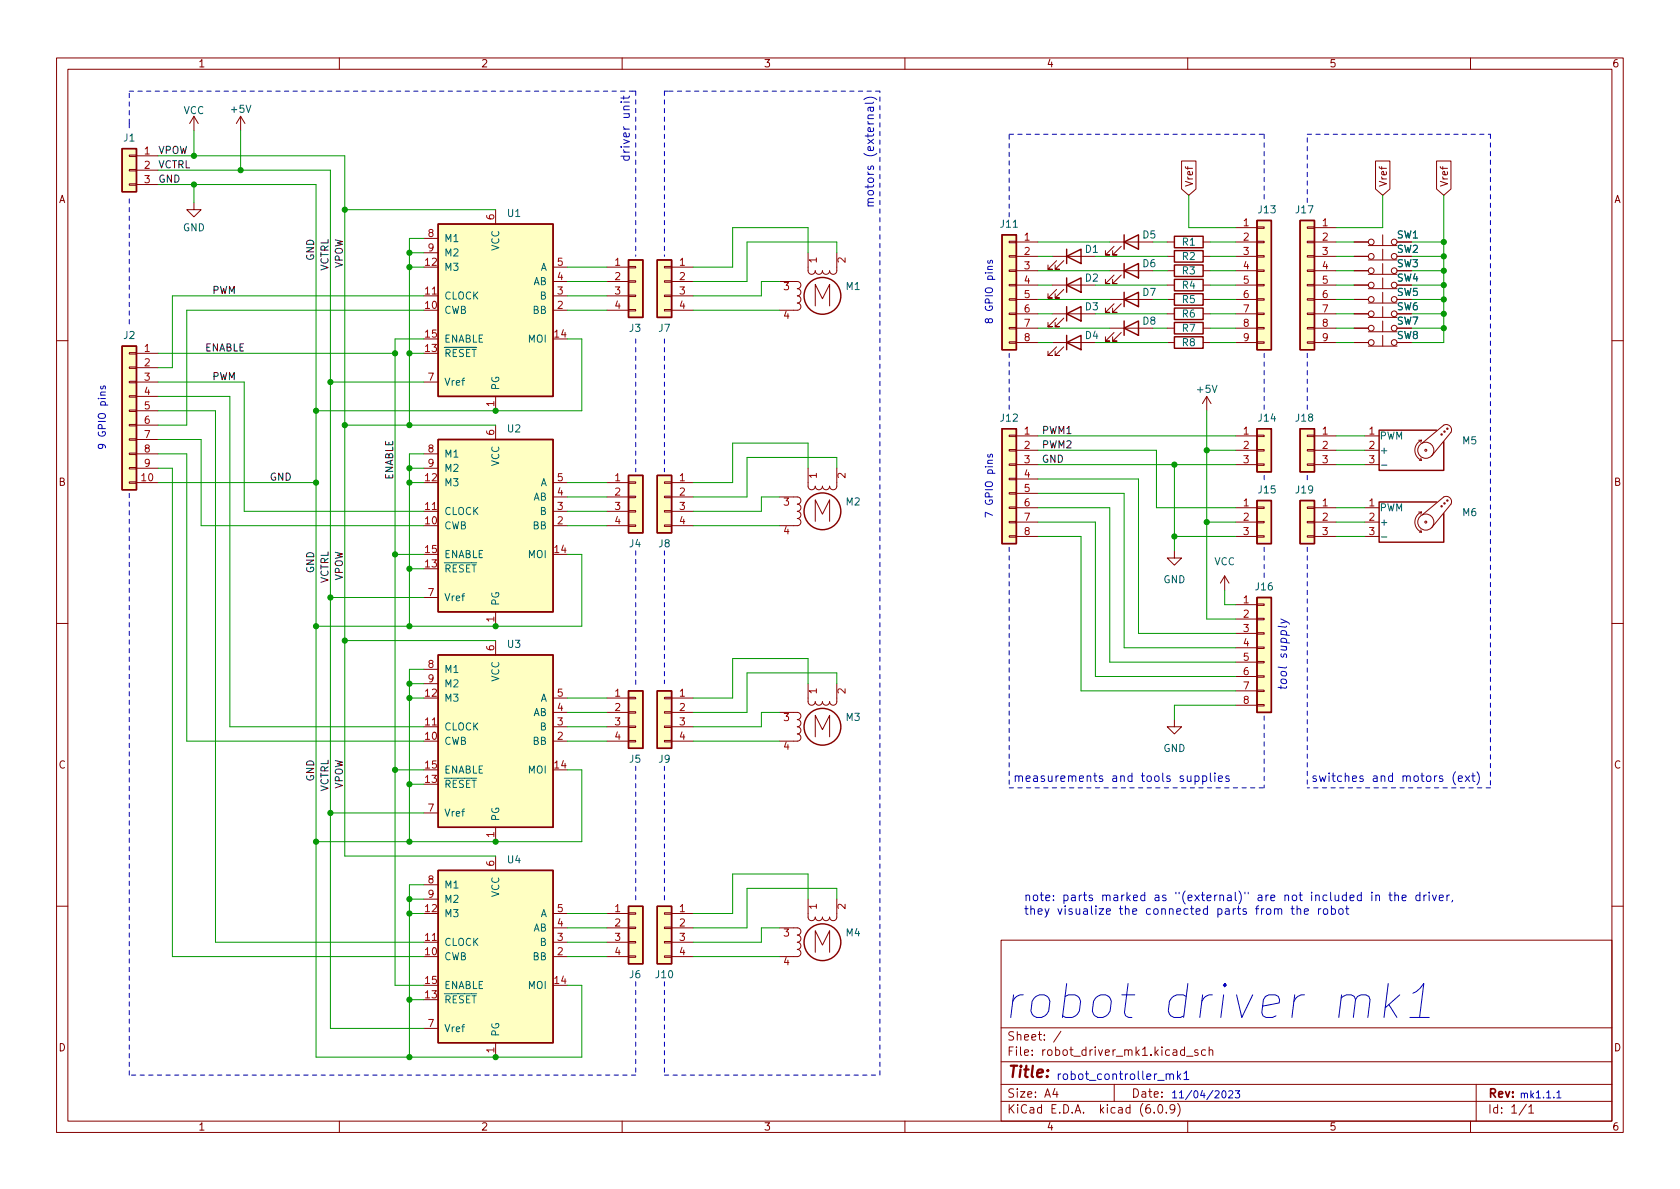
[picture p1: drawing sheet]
<svg xmlns="http://www.w3.org/2000/svg" width="297mm" height="210mm" viewBox="0 0 297 210" stroke-linecap="round" stroke-linejoin="round" font-family="sans-serif">
<g fill="none" stroke="#840000" stroke-width=".18">
<path d="M10 10.2h277v190.1h-277zM12 12.2h273v186.1h-273zM60 10.2v2M110 10.2v2M160 10.2v2M210 10.2v2M260 10.2v2M22.9 32.5h1.2v.3h-1.2zM22.9 30h1.2v.2h-1.2zM22.9 27.4h1.2v.3h-1.2zM24.1 27.6h3.8M24.1 30.1h3.8"/>
<path d="M24.1 32.6h3.8M34.3 35.8v1.3h1.3l-1.3 1.2-1.3-1.2h1.3M34.3 20.6l-.8 1.2M34.3 20.6v2.5M34.3 20.6l.8 1.2M42.5 20.6l-.7 1.2M42.5 20.6v2.5M42.5 20.6l.8 1.2M87.6 37.1v2.5M208.9 28.5h2.6v4.9l-1.3 1.1-1.3-1.1zM243.2 28.5h2.5v4.9l-1.2 1.1-1.3-1.1zM254 28.5h2.5v4.9l-1.2 1.1-1.3-1.1z"/>
<path d="M74.9 52.3h2.6M74.9 42.2h2.6M74.9 44.7h2.6M97.8 47.2h2.5M97.8 49.8h2.5M97.8 52.3h2.5M97.8 54.9h2.5M107.3 47.2h3.8M107.3 49.8h3.8M107.3 52.3h3.8M107.3 54.9h3.8M111.1 54.7h1.3v.3h-1.3z"/>
<path d="M111.1 52.2h1.3v.2h-1.3zM111.1 49.7h1.3v.2h-1.3zM111.1 47.1h1.3v.3h-1.3zM117.5 54.7h1.2v.3h-1.2zM117.5 52.2h1.2v.2h-1.2zM117.5 49.7h1.2v.2h-1.2zM117.5 47.1h1.2v.3h-1.2zM118.7 47.2h3.9M118.7 49.8h3.9M118.7 52.3h3.9M118.7 54.9h3.9M137.8 49.8h3.2a.64 .64 0 0 1 .6 .6 .64 .64 0 0 1-.6 .6 .64 .64 0 0 1 .6 .7 .64 .64 0 0 1-.6 .6 .64 .64 0 0 1 .6 .7 .64 .64 0 0 1-.6 .6 .64 .64 0 0 1 .6 .6 .64 .64 0 0 1-.6 .7h-3.2"/>
<path d="M142.9 44.7v3.2a.64 .64 0 0 0 .6 .6 .64 .64 0 0 0 .6-.6 .64 .64 0 0 0 .7 .6 .64 .64 0 0 0 .6-.6 .64 .64 0 0 0 .6 .6 .64 .64 0 0 0 .7-.6 .64 .64 0 0 0 .6 .6 .64 .64 0 0 0 .7-.6v-3.2M144.1 54.1v-3.8l1.3 2.5 1.3-2.5v3.8M178.4 57.9h1.3v.3h-1.3zM178.4 55.4h1.3v.2h-1.3zM178.4 52.8h1.3v.3h-1.3zM178.4 50.3h1.3v.2h-1.3zM178.4 47.7h1.3v.3h-1.3zM178.4 45.2h1.3v.3h-1.3zM178.4 42.7h1.3v.2h-1.3zM179.7 58h3.8M179.7 45.3h3.8M179.7 42.8h3.8"/>
<path d="M179.7 47.9h3.8M179.7 50.4h3.8M179.7 53h3.8M179.7 55.5h3.8M186.1 45.3h7.6M186.1 50.4h7.6M186.1 55.5h7.6M186.8 51.2l-1.5 1.5h.8h-.8v-.8M186.8 46.1l-1.5 1.5h.8h-.8v-.7M186.8 56.3l-1.5 1.5h.8h-.8v-.8M188.1 51.2l-1.5 1.5h.7h-.7v-.8M188.1 46.1l-1.5 1.5h.7h-.7v-.7"/>
<path d="M188.1 56.3l-1.5 1.5h.7h-.7v-.8M196.2 58h7.6M196.2 42.8h7.6M196.2 47.9h7.6M196.2 53h7.6M197 43.6l-1.5 1.5h.7h-.7v-.8M197 48.6l-1.5 1.6h.7h-.7v-.8M197 53.7l-1.5 1.5h.7h-.7v-.7M197 58.8l-1.5 1.5h.7h-.7v-.7M198.2 43.6l-1.5 1.5h.8h-.8v-.8M198.2 48.6l-1.5 1.6h.8h-.8v-.8M198.2 53.7l-1.5 1.5h.8h-.8v-.7"/>
<path d="M198.2 58.8l-1.5 1.5h.8h-.8v-.7M206.4 58h1.2M206.4 45.3h1.2M206.4 42.8h1.2M206.4 47.9h1.2M206.4 50.4h1.2M206.4 53h1.2M206.4 55.5h1.2M212.7 58h1.3M212.7 45.3h1.3M212.7 42.8h1.3M212.7 47.9h1.3"/>
<path d="M212.7 50.4h1.3M212.7 53h1.3M212.7 55.5h1.3M218.4 58h3.8M218.4 45.3h3.8M218.4 42.8h3.8M218.4 40.3h3.8M218.4 47.9h3.8M218.4 50.4h3.8M218.4 53h3.8M218.4 55.5h3.8M222.2 57.9h1.3v.3h-1.3z"/>
<path d="M222.2 55.4h1.3v.2h-1.3zM222.2 52.8h1.3v.3h-1.3zM222.2 50.3h1.3v.2h-1.3zM222.2 47.7h1.3v.3h-1.3zM222.2 45.2h1.3v.3h-1.3zM222.2 42.7h1.3v.2h-1.3zM222.2 40.1h1.3v.3h-1.3zM231.1 57.9h1.3v.3h-1.3zM231.1 55.4h1.3v.2h-1.3zM231.1 52.8h1.3v.3h-1.3zM231.1 50.3h1.3v.2h-1.3zM231.1 47.7h1.3v.3h-1.3z"/>
<path d="M231.1 45.2h1.3v.3h-1.3zM231.1 42.7h1.3v.2h-1.3zM231.1 40.1h1.3v.3h-1.3zM232.4 58h3.8M232.4 45.3h3.8M232.4 42.8h3.8M232.4 40.3h3.8M232.4 47.9h3.8M232.4 50.4h3.8M232.4 53h3.8M232.4 55.5h3.8M239.4 58h2.5"/>
<path d="M239.4 45.3h2.5M239.4 42.8h2.5M239.4 47.9h2.5M239.4 50.4h2.5M239.4 53h2.5M239.4 55.5h2.5M241.9 46h5.1M241.9 43.4h5.1M241.9 48.5h5.1M241.9 58.7h5.1M241.9 56.1h5.1M241.9 51h5.1"/>
<path d="M241.9 53.6h5.1M244.5 41.5v1.9M244.5 44.1v1.9M244.5 46.6v1.9M244.5 49.1v1.9M244.5 51.7v1.9M244.5 54.2v1.9M244.5 56.8v1.9M244.5 59.3v1.9M10 60.2h2M22.9 77.6h1.2v.2h-1.2zM22.9 75.1h1.2v.2h-1.2z"/>
<path d="M22.9 72.5h1.2v.3h-1.2zM22.9 70h1.2v.2h-1.2zM22.9 67.4h1.2v.3h-1.2zM22.9 64.9h1.2v.2h-1.2zM22.9 62.4h1.2v.2h-1.2zM24.1 62.5h3.8M24.1 65h3.8M24.1 67.6h3.8M24.1 70.1h3.8M24.1 72.6h3.8M24.1 75.2h3.8M24.1 77.7h3.8"/>
<path d="M74.9 67.6h2.6M87.6 70.1v2.5M87.6 75.2v2.5M178.4 79.5h1.3v.3h-1.3zM178.4 77h1.3v.2h-1.3zM178.4 60.4h1.3v.3h-1.3zM179.7 60.6h3.8M179.7 77.1h3.8M179.7 79.6h3.8M186.1 60.6h7.6M186.8 61.3l-1.5 1.6h.8h-.8v-.8M188.1 61.3l-1.5 1.6h.7h-.7v-.8"/>
<path d="M206.4 60.6h1.2M212.7 60.6h1.3M213.4 70.1l-.8 1.3M213.4 70.1v2.5M213.4 70.1l.7 1.3M218.4 60.6h3.8M218.4 77.1h3.8M218.4 79.6h3.8M222.2 79.5h1.3v.3h-1.3zM222.2 77h1.3v.2h-1.3zM222.2 60.4h1.3v.3h-1.3zM231.1 79.5h1.3v.3h-1.3z"/>
<path d="M231.1 77h1.3v.2h-1.3zM231.1 60.4h1.3v.3h-1.3zM232.4 60.6h3.8M232.4 77.1h3.8M232.4 79.6h3.8M239.4 60.6h2.5M241.3 77.1h2.5M241.3 79.6h2.5M241.9 61.2h5.1M250.8 77.8h.5M251.3 77.8a1.93 1.93 0 0 0-1.1 1.8 1.93 1.93 0 0 0 1.1 1.8M251.3 77.8l-.1 .4"/>
<path d="M251.5 78.4l3.8-3.2a.94 .94 0 0 1 1.1 .1 .94 .94 0 0 1 .1 1.1l-3.4 4.2M285 60.2h2M22.9 85.2h1.2v.3h-1.2zM22.9 82.7h1.2v.2h-1.2zM22.9 80.1h1.2v.3h-1.2zM24.1 85.3h3.8M24.1 80.3h3.8M24.1 82.8h3.8M74.9 90.4h2.6M74.9 80.3h2.6M74.9 82.8h2.6M97.8 93h2.5"/>
<path d="M97.8 87.9h2.5M97.8 85.3h2.5M97.8 90.4h2.5M107.3 93h3.8M107.3 87.9h3.8M107.3 85.3h3.8M107.3 90.4h3.8M111.1 92.8h1.3v.3h-1.3zM111.1 90.3h1.3v.2h-1.3zM111.1 87.8h1.3v.2h-1.3zM111.1 85.2h1.3v.3h-1.3zM117.5 92.8h1.2v.3h-1.2z"/>
<path d="M117.5 90.3h1.2v.2h-1.2zM117.5 87.8h1.2v.2h-1.2zM117.5 85.2h1.2v.3h-1.2zM118.7 93h3.9M118.7 87.9h3.9M118.7 85.3h3.9M118.7 90.4h3.9M137.8 87.9h3.2a.64 .64 0 0 1 .6 .6 .64 .64 0 0 1-.6 .6 .64 .64 0 0 1 .6 .7 .64 .64 0 0 1-.6 .6 .64 .64 0 0 1 .6 .7 .64 .64 0 0 1-.6 .6 .64 .64 0 0 1 .6 .6 .64 .64 0 0 1-.6 .7h-3.2M142.9 82.8v3.2a.64 .64 0 0 0 .6 .6 .64 .64 0 0 0 .6-.6 .64 .64 0 0 0 .7 .6 .64 .64 0 0 0 .6-.6 .64 .64 0 0 0 .6 .6 .64 .64 0 0 0 .7-.6 .64 .64 0 0 0 .6 .6 .64 .64 0 0 0 .7-.6v-3.2M144.1 92.2v-3.8l1.3 2.5 1.3-2.5v3.8M178.4 94.7h1.3v.3h-1.3zM178.4 92.2h1.3v.3h-1.3z"/>
<path d="M178.4 89.7h1.3v.2h-1.3zM178.4 87.1h1.3v.3h-1.3zM178.4 84.6h1.3v.2h-1.3zM178.4 82h1.3v.3h-1.3zM179.7 82.2h3.8M179.7 84.7h3.8M179.7 87.2h3.8M179.7 89.8h3.8M179.7 92.3h3.8M179.7 94.9h3.8M207.6 97.4v1.3h1.3l-1.3 1.2-1.2-1.2h1.2M218.4 82.2h3.8"/>
<path d="M218.4 89.8h3.8M218.4 92.3h3.8M218.4 94.9h3.8M222.2 82h1.3v.3h-1.3zM222.2 94.7h1.3v.3h-1.3zM222.2 92.2h1.3v.3h-1.3zM222.2 89.7h1.3v.2h-1.3zM231.1 94.7h1.3v.3h-1.3zM231.1 92.2h1.3v.3h-1.3zM231.1 89.7h1.3v.2h-1.3zM231.1 82h1.3v.3h-1.3zM232.4 82.2h3.8"/>
<path d="M232.4 89.8h3.8M232.4 92.3h3.8M232.4 94.9h3.8M241.3 82.2h2.5M241.3 89.8h2.5M241.3 92.3h2.5M241.3 94.9h2.5M250.8 90.5h.5M251 81.4h.3M251 94.1h.3M251.2 81l.1 .4M251.2 93.7l.1 .4"/>
<path d="M251.3 90.5a1.93 1.93 0 0 0-1.1 1.8 1.93 1.93 0 0 0 1.1 1.8M251.3 90.5l-.1 .4M251.5 91.1l3.8-3.2a.94 .94 0 0 1 1.1 .1 .94 .94 0 0 1 .1 1.1l-3.4 4.2M10 110.2h2M74.9 105.7h2.6M74.9 118.4h2.6M87.6 108.2v2.5M87.6 113.3v2.5M216.5 101.8l-.7 1.3M216.5 101.8v2.6M216.5 101.8l.8 1.3M218.4 106.9h3.8"/>
<path d="M218.4 109.5h3.8M218.4 112h3.8M218.4 114.5h3.8M218.4 117.1h3.8M218.4 119.6h3.8M222.2 119.5h1.3v.3h-1.3zM222.2 117h1.3v.2h-1.3zM222.2 114.4h1.3v.3h-1.3zM222.2 111.9h1.3v.2h-1.3zM222.2 109.3h1.3v.3h-1.3zM222.2 106.8h1.3v.3h-1.3zM285 110.2h2"/>
<path d="M74.9 128.5h2.6M74.9 120.9h2.6M97.8 123.4h2.5M97.8 126h2.5M97.8 128.5h2.5M97.8 131.1h2.5M107.3 123.4h3.8M107.3 126h3.8M107.3 128.5h3.8M107.3 131.1h3.8M111.1 130.9h1.3v.3h-1.3zM111.1 128.4h1.3v.2h-1.3z"/>
<path d="M111.1 125.9h1.3v.2h-1.3zM111.1 123.3h1.3v.3h-1.3zM117.5 130.9h1.2v.3h-1.2zM117.5 128.4h1.2v.2h-1.2zM117.5 125.9h1.2v.2h-1.2zM117.5 123.3h1.2v.3h-1.2zM118.7 123.4h3.9M118.7 126h3.9M118.7 128.5h3.9M118.7 131.1h3.9M137.8 126h3.2a.64 .64 0 0 1 .6 .6 .64 .64 0 0 1-.6 .6 .64 .64 0 0 1 .6 .7 .64 .64 0 0 1-.6 .6 .64 .64 0 0 1 .6 .7 .64 .64 0 0 1-.6 .6 .64 .64 0 0 1 .6 .6 .64 .64 0 0 1-.6 .7h-3.2M142.9 120.9v3.2a.64 .64 0 0 0 .6 .6 .64 .64 0 0 0 .6-.6 .64 .64 0 0 0 .7 .6 .64 .64 0 0 0 .6-.6 .64 .64 0 0 0 .6 .6 .64 .64 0 0 0 .7-.6 .64 .64 0 0 0 .6 .6 .64 .64 0 0 0 .7-.6v-3.2"/>
<path d="M144.1 130.3v-3.8l1.3 2.5 1.3-2.5v3.8M207.6 127.2v1.3h1.3l-1.3 1.3-1.2-1.3h1.2M218.4 122.2h3.8M218.4 124.7h3.8M222.2 124.6h1.3v.2h-1.3zM222.2 122h1.3v.3h-1.3zM74.9 156.5h2.6M74.9 159h2.6M74.9 143.8h2.6M87.6 146.3v2.5M87.6 151.4v2.5M142.9 159v3.2a.64 .64 0 0 0 .6 .6 .64 .64 0 0 0 .6-.6 .64 .64 0 0 0 .7 .6 .64 .64 0 0 0 .6-.6 .64 .64 0 0 0 .6 .6 .64 .64 0 0 0 .7-.6 .64 .64 0 0 0 .6 .6 .64 .64 0 0 0 .7-.6v-3.2"/>
<path d="M10 160.2h2M74.9 166.6h2.6M97.8 161.5h2.5M97.8 164.1h2.5M97.8 166.6h2.5M97.8 169.2h2.5M107.3 161.5h3.8M107.3 164.1h3.8M107.3 166.6h3.8M107.3 169.2h3.8M111.1 169h1.3v.3h-1.3zM111.1 166.5h1.3v.2h-1.3z"/>
<path d="M111.1 164h1.3v.2h-1.3zM111.1 161.4h1.3v.3h-1.3zM117.5 169h1.2v.3h-1.2zM117.5 166.5h1.2v.2h-1.2zM117.5 164h1.2v.2h-1.2zM117.5 161.4h1.2v.3h-1.2zM118.7 161.5h3.9M118.7 164.1h3.9M118.7 166.6h3.9M118.7 169.2h3.9M137.8 164.1h3.2a.64 .64 0 0 1 .6 .6 .64 .64 0 0 1-.6 .6 .64 .64 0 0 1 .6 .7 .64 .64 0 0 1-.6 .6 .64 .64 0 0 1 .6 .7 .64 .64 0 0 1-.6 .6 .64 .64 0 0 1 .6 .6 .64 .64 0 0 1-.6 .7h-3.2M144.1 168.4v-3.8l1.3 2.5 1.3-2.5v3.8"/>
<path d="M177 166.3h108v32h-108zM285 160.2h2M60 198.3v2M74.9 181.9h2.6M87.6 184.4v2.5M110 198.3v2M160 198.3v2M177 194.8h108M177 191.8h108M177 187.8h108M177 181.8h108M186.5 192.5l-.4 1h1"/>
<path d="M186.9 193v1M187.6 182.4l-1.3 1.9M197 191.8v3M204.1 196.7v.1M204.9 195.4l.2-.1a.81 .81 0 0 1 .6 .7 .81 .81 0 0 1-.3 .8h-.2a.81 .81 0 0 1-.6-.6 .81 .81 0 0 1 .3-.8zM206.2 196.7v.1M207.7 196l-.3 .3h-.3l-.2-.3 .1-.6 .4-.1 .2 .2a.99 .99 0 0 1-.3 1.3h-.3M208.2 195.1a1.72 1.72 0 0 1 0 2.3M209.4 185.7l-.4-.1-.3 .3v.4l.2 .3h.5M209.4 185.1v1.5M209.8 186.8h1.1M210 198.3v2"/>
<path d="M211.8 185.7l-.4-.1-.2 .2 .1 .3 .5 .1v.4h-.6M213.1 185.7l-.4-.1-.3 .3v.4l.2 .3h.5M213.8 185.8l.2-.2 .4 .1v.9M213.8 185.1v1.5M260 198.3v2M261 191.8v6.5M269.9 195.3l-1.3 1.9M270.3 195.8l.4-.5v1.5M270.3 196.8h.9"/>
<circle cx="242.4" cy="58" r=".51"/>
<circle cx="242.4" cy="42.8" r=".51"/>
<circle cx="242.4" cy="45.3" r=".51"/>
<circle cx="242.4" cy="53" r=".51"/>
<circle cx="242.4" cy="47.9" r=".51"/>
<circle cx="242.4" cy="50.4" r=".51"/>
<circle cx="242.4" cy="55.5" r=".51"/>
<circle cx="246.5" cy="47.9" r=".51"/>
<circle cx="246.5" cy="42.8" r=".51"/>
<circle cx="246.5" cy="53" r=".51"/>
<circle cx="246.5" cy="55.5" r=".51"/>
<circle cx="246.5" cy="50.4" r=".51"/>
<circle cx="246.5" cy="58" r=".51"/>
<circle cx="246.5" cy="45.3" r=".51"/>
<circle cx="242.4" cy="60.6" r=".51"/>
<circle cx="246.5" cy="60.6" r=".51"/>
<circle cx="252.1" cy="79.6" r=".18"/>
<circle cx="252.1" cy="79.6" r="1.42"/>
<circle cx="254.9" cy="76.8" r=".13"/>
<circle cx="255.4" cy="76.3" r=".13"/>
<circle cx="255.9" cy="75.8" r=".13"/>
<circle cx="252.1" cy="92.3" r=".18"/>
<circle cx="252.1" cy="92.3" r="1.42"/>
<circle cx="254.9" cy="89.5" r=".13"/>
<circle cx="255.4" cy="89" r=".13"/>
<circle cx="255.9" cy="88.5" r=".13"/>
</g>
<g fill="none" stroke="#840000" stroke-width=".25">
<path d="M21.6 26.3h2.5v7.6h-2.5zM77.5 39.6h20.3v30.5h-20.3zM222.2 39h2.6v22.8h-2.6zM229.9 39h2.5v22.8h-2.5zM111.1 46h2.6v10.1h-2.6zM116.2 46h2.5v10.1h-2.5zM177.2 41.5h2.5v20.3h-2.5zM188.6 50.4l2.5-1.3v2.6zM188.6 45.3l2.5-1.2v2.5zM188.6 55.5l2.5-1.3v2.6zM188.6 44.1v2.5M188.6 49.1v2.6"/>
<path d="M188.6 54.2v2.6M188.6 59.3v2.5M198.8 42.8l2.5-1.3v2.6zM198.8 47.9l2.5-1.3v2.5zM198.8 53l2.5-1.3v2.5zM198.8 58l2.5-1.2v2.5zM198.8 41.5v2.6M198.8 46.6v2.5M198.8 51.7v2.5M198.8 56.8v2.5M207.6 59.6h5.1v2h-5.1zM207.6 57h5.1v2h-5.1z"/>
<path d="M207.6 46.9h5.1v2h-5.1zM207.6 49.4h5.1v2h-5.1zM207.6 41.8h5.1v2h-5.1zM207.6 44.3h5.1v2h-5.1zM207.6 54.5h5.1v2h-5.1zM207.6 51.9h5.1v2.1h-5.1zM21.6 61.2h2.5v25.4h-2.5zM77.5 77.7h20.3v30.5h-20.3zM177.2 75.8h2.5v20.3h-2.5zM188.6 60.6l2.5-1.3v2.5zM222.2 75.8h2.6v7.6h-2.6zM229.9 75.8h2.5v7.6h-2.5z"/>
<path d="M254 76.1h-10.2v7.1h11.5v-5.1M111.1 84.1h2.6v10.1h-2.6zM116.2 84.1h2.5v10.1h-2.5zM222.2 88.5h2.6v7.6h-2.6zM229.9 88.5h2.5v7.6h-2.5zM254 88.8h-10.2v7.1h11.5v-5.1M77.5 115.8h20.3v30.5h-20.3zM222.2 105.7h2.6v20.3h-2.6zM111.1 122.2h2.6v10.1h-2.6zM116.2 122.2h2.5v10.1h-2.5zM77.5 153.9h20.3v30.5h-20.3zM111.1 160.3h2.6v10.1h-2.6z"/>
<path d="M116.2 160.3h2.5v10.1h-2.5z"/>
<circle cx="145.4" cy="52.3" r="3.3"/>
<circle cx="145.4" cy="90.4" r="3.3"/>
<circle cx="145.4" cy="128.5" r="3.3"/>
<circle cx="145.4" cy="166.6" r="3.3"/>
</g>
<g fill="#ffffc2" stroke="#ffffc2" stroke-width=".18">
<path d="M116.2 46h2.5v10.1h-2.5z"/>
<path d="M177.2 75.8h2.5v20.3h-2.5z"/>
<path d="M111.1 160.3h2.6v10.1h-2.6z"/>
<path d="M229.9 88.5h2.5v7.6h-2.5z"/>
<path d="M222.2 75.8h2.6v7.6h-2.6z"/>
<path d="M222.2 88.5h2.6v7.6h-2.6z"/>
<path d="M229.9 75.8h2.5v7.6h-2.5z"/>
<path d="M222.2 105.7h2.6v20.3h-2.6z"/>
<path d="M222.2 39h2.6v22.8h-2.6z"/>
<path d="M229.9 39h2.5v22.8h-2.5z"/>
<path d="M116.2 160.3h2.5v10.1h-2.5z"/>
<path d="M21.6 26.3h2.5v7.6h-2.5z"/>
<path d="M116.2 122.2h2.5v10.1h-2.5z"/>
<path d="M116.2 84.1h2.5v10.1h-2.5z"/>
<path d="M111.1 84.1h2.6v10.1h-2.6z"/>
<path d="M21.6 61.2h2.5v25.4h-2.5z"/>
<path d="M77.5 39.6h20.3v30.5h-20.3z"/>
<path d="M177.2 41.5h2.5v20.3h-2.5z"/>
<path d="M77.5 77.7h20.3v30.5h-20.3z"/>
<path d="M77.5 153.9h20.3v30.5h-20.3z"/>
<path d="M77.5 115.8h20.3v30.5h-20.3z"/>
<path d="M111.1 46h2.6v10.1h-2.6z"/>
<path d="M111.1 122.2h2.6v10.1h-2.6z"/>
</g>
<path d="M244.2 82.3h1M244.2 95h1" fill="none" stroke="#006464" stroke-width=".18"/>
<g fill="none" stroke="#0000c2" stroke-width=".18">
<path d="M110.3 17v.5M111.3 17l-.2 .3h-1.3M152.7 17.6a1.72 1.72 0 0 1 2.3 0M110.3 27.6v.4l.3 .3h.4l.2-.1v-.6M153.5 36.4h1M153.5 33.8l.2-.1h.5l.2 .1 .1 .4-.3 .3h-.5l-.2-.3zM154.5 35.8h-1v.4l.1 .2M154.5 35.1l-1 .1v.3l.2 .3M174.7 46.1l-.1 .3 .2 .2 .2-.1 .1-.4h.3v.5M175.5 47.1l-.8 .1-.1 .3 .2 .1M17.9 68.3l-.1 .3 .2 .2 .2-.1 .1-.4h.3v.5M18.6 69.3l-.7 .1-.1 .3 .1 .2"/>
<path d="M174.7 80.4l-.1 .3 .2 .1h.2l.1-.4h.3v.4M175.5 81.4l-.8 .1-.1 .3 .2 .1M226.5 109.5l1.3 .6 .2 .3M227.5 110.7l-.2 .2-1.3-.1M227.5 109.9l-1 .3M211.3 137.3l.4-.1 .3 .3v.4l-.1 .2h-.6M211.3 137.2v1.5M212.6 137.3l.5-.1 .3 .3v.4l-.2 .2h-.6M212.6 137.2v1.5M214 136.7v1.3l.2 .2M214.8 136.7v.1M214.8 137.2v1"/>
<path d="M215.4 137.7l.7-.1v-.3l-.5-.1-.2 .2 .1 .7h.6M217.3 137.3l-.4-.1-.2 .2 .1 .2 .5 .2v.3h-.6M257.4 136.5a1.73 1.73 0 0 0 0 2.3M257.9 137.7l.7-.1-.1-.3-.4-.1-.2 .2v.7h.6M259.1 137.2l.8 1M259.9 137.2l-.8 1M260.2 137.2h.6M260.4 136.7v1.3l.4 .2M261.1 136.5a1.72 1.72 0 0 1 0 2.3M240.7 158.3h-.4l-.3 .3v.4l.1 .2h.6M240.7 157.8v1.5M242.6 157.8v.1"/>
<path d="M242.6 158.3v1M243.3 158.4l.2-.1h.3l.1 1M243.3 158.3v1M245.6 158.3h.5M245.8 157.8v1.3l.3 .2M246.6 158.4l.2-.1h.4l.1 1M246.6 157.8v1.5M247.9 158.8l.7-.2v-.3h-.5l-.2 .2 .1 .7h.6M251.1 158.3h-.5l-.3 .3v.4l.2 .2h.6M251.1 157.8v1.5M251.8 158.3v1M252.2 158.3h-.3l-.1 .3"/>
<path d="M252.7 157.8v.1M252.7 158.3v1M253.3 158.3l.3 1 .4-1M254.5 158.8l.7-.2-.1-.3h-.4l-.2 .2 .1 .7h.5M255.8 158.3v1M256.3 158.3h-.3l-.2 .3M256.8 159.2l-.1 .3M228.3 160.7h.5M228.5 160.2v1.3l.3 .2M229.3 160.8l.3-.1 .3 .1 .1 .9M229.3 160.2v1.5M230.6 161.2l.7-.2v-.2l-.5-.1-.2 .2 .1 .7h.6"/>
<path d="M233.1 160.7v1M233.6 160.7l-.3 .1-.2 .2M234.1 160.8l.2-.1 .4 .1 .1 .6-.2 .2-.3 .1-.2-.2zM235.4 160.8l.4-.1 .3 .3v.4l-.1 .2h-.6M235.4 160.2v1.5M236.8 160.8l.2-.1 .4 .1 .1 .6-.2 .2-.3 .1-.2-.2zM237.9 160.7h.6M238.1 160.2v1.3l.4 .2M239.7 176.8a1.51 1.51 0 0 1 2.3-.6l.2 .6-.4 3.1M245.5 173.9l-.8 6M245.6 177.6l1.4 2.3M247.5 175.9l-2.6 2.3"/>
<path d="M249.3 179.9h3.4M249.8 175.6l.6-.2 1.3-1.5-.7 6M206.2 190l.2-.1 .4 .1v.9M206.8 190.1l.3-.2 .3 .1 .1 .9M208.2 189.4v1.5M208.3 190.3l.5 .6M208.8 189.9l-.6 .6M209.3 189.8l.5-.4v1.5M209.3 190.9h.9M216.2 193l.1-.1a.68 .68 0 0 1 .5 .6 .68 .68 0 0 1-.5 .6l-.1-.1-.2-.3zM217.2 193l.5-.1 .3 .3-.8 .9h.8M218.4 192.9h.8l-.4 .5 .3 .1v.5l-.2 .1-.5-.1"/>
<path d="M275.3 193.2l.3-.3v1.2M275.3 194.1h.7"/>
</g>
<g fill="none" stroke="#0000c2" stroke-width=".18" stroke-dasharray=".8 .8">
<path d="M22.9 16.1h88.9M111.8 16.1h.6M112.4 16.1v29.2M117.5 16.1v29.2M118.1 16.1h-.6M155.6 16.1h-38.1M22.9 35.2v22.2M22.9 21.8v1.3M22.9 21.8v-5.7M178.4 23.7h45.1M178.4 38.3v-14.6M223.5 23.7v12.1"/>
<path d="M231.1 23.7h32.4M231.1 35.8v-12.1M263.5 23.7v115.6M112.4 59.9v23.5M117.5 59.9v23.5M178.4 62.5v10.1M223.5 62.5v10.1M231.1 62.5v10.1M22.9 87.2v102.9M112.4 97.4v24.1M117.5 97.4v23.5M178.4 96.8v42.5"/>
<path d="M223.5 84.1v1.2M223.5 96.8v5.7M231.1 96.8v42.5M231.1 84.1v1.2M112.4 135.5v24.1M117.5 135.5v24.1M178.4 139.3h45.1M223.5 126.6v12.7M263.5 139.3h-32.4M112.4 173.6v16.5M117.5 173.6v16.5M112.4 190.1h-89.5"/>
<path d="M117.5 190.1h38.1M155.6 190.1v-174"/>
</g>
<g fill="none" stroke="#009600" stroke-width=".18">
<path d="M27.9 32.6h28v154.3h47v-12.7h-2.6M27.9 30.1h30.5v151.8h16.5M27.9 27.6h33.1v123.8h26.6M34.3 23.1v4.5M34.3 32.6v3.2M42.5 23.1v7M61 37.1h26.6M210.2 34.5v5.8h8.2M244.5 34.5v5.8h-8.3M255.3 34.5v26.1h-5.7M72.4 47.2h2.5M72.4 44.7h2.5"/>
<path d="M74.9 52.3h-44.4v12.7h-2.6M74.9 59.9h-5.1v114.3h5.1M74.9 54.9h-41.9v20.3h-5.1M74.9 42.2h-2.5v33M100.3 52.3h7M100.3 59.9h2.6v12.7h-47M100.3 47.2h7M100.3 54.9h7M100.3 49.8h7M122.6 54.9h15.2M137.8 49.8h-3.2v2.5h-12M142.9 44.7v-4.4h-13.4v6.9h-6.9"/>
<path d="M148 44.7v-1.9h-15.9v7h-9.5M183.5 47.9h12.7M183.5 42.8h12.7M183.5 45.3h2.6M183.5 50.4h2.6M183.5 53h12.7M183.5 55.5h2.6M183.5 58h12.7M193.7 45.3h12.7M193.7 50.4h12.7M193.7 55.5h12.7M203.8 47.9h2.6"/>
<path d="M203.8 42.8h2.6M203.8 53h2.6M203.8 58h2.6M214 47.9h4.4M214 42.8h4.4M214 45.3h4.4M214 50.4h4.4M214 53h4.4M214 55.5h4.4M214 58h4.4M236.2 47.9h3.2M236.2 42.8h3.2"/>
<path d="M236.2 45.3h3.2M236.2 50.4h3.2M236.2 53h3.2M236.2 55.5h3.2M236.2 58h3.2M249.6 47.9h5.7M249.6 42.8h5.7M249.6 45.3h5.7M249.6 50.4h5.7M249.6 53h5.7M249.6 55.5h5.7M249.6 58h5.7"/>
<path d="M27.9 77.7h7.7v15.3h39.3M27.9 70.1h12.7v58.4h34.3M27.9 72.6h10.2v94h36.8M27.9 62.5h41.9M27.9 67.6h15.3v22.8h31.7M58.4 67.6h16.5M61 75.2h26.6M72.4 62.5h2.5M183.5 60.6h2.6M183.5 79.6h21v10.2h13.9M183.5 77.1h34.9M193.7 60.6h12.7"/>
<path d="M213.4 72.6v36.9h5M213.4 79.6h5M214 60.6h4.4M236.2 60.6h3.2M236.2 79.6h5.1M236.2 77.1h5.1M27.9 85.3h28M27.9 82.8h2.6v86.4h44.4M27.9 80.3h5.1v50.8h41.9M69.8 98h5.1M72.4 85.3h2.5M72.4 82.8h2.5"/>
<path d="M74.9 80.3h-2.5v30.4M100.3 93h7M100.3 87.9h7M100.3 85.3h7M100.3 98h2.6v12.7h-47M100.3 90.4h7M122.6 93h15.2M137.8 87.9h-3.2v2.5h-12M142.9 82.8v-4.4h-13.4v6.9h-6.9M148 82.8v-1.9h-15.9v7h-9.5M183.5 84.7h17.8v27.3h17.1M183.5 89.8h12.7v27.3h22.2"/>
<path d="M183.5 92.3h10.2v27.3h24.7M183.5 87.2h15.3v27.3h19.6M183.5 94.9h7.6v27.3h27.3M183.5 82.2h34.9M207.6 82.2v15.2M207.6 94.9h10.8M213.4 92.3h5M236.2 82.2h5.1M236.2 89.8h5.1M236.2 92.3h5.1M236.2 94.9h5.1M58.4 105.7h16.5"/>
<path d="M61 113.3h26.6M72.4 100.6h2.5M74.9 118.4h-2.5v30.4M216.5 104.4v2.5h1.9M69.8 136.1h5.1M72.4 138.7h2.5M72.4 123.4h2.5M72.4 120.9h2.5M100.3 136.1h2.6v12.7h-47M100.3 126h7M100.3 128.5h7M100.3 131.1h7"/>
<path d="M100.3 123.4h7M122.6 131.1h15.2M137.8 126h-3.2v2.5h-12M142.9 120.9v-4.4h-13.4v6.9h-6.9M148 120.9v-1.9h-15.9v7h-9.5M218.4 124.7h-10.8v2.5M58.4 143.8h16.5M72.4 159h2.5M74.9 156.5h-2.5v30.4M142.9 159v-4.4h-13.4v6.9h-6.9M148 159v-1.9h-15.9v7h-9.5M72.4 176.8h2.5"/>
<path d="M72.4 161.5h2.5M100.3 166.6h7M100.3 169.2h7M100.3 164.1h7M100.3 161.5h7M122.6 169.2h15.2M137.8 164.1h-3.2v2.5h-12"/>
</g>
<g fill="#009600" stroke="#009600" stroke-width=".18">
<circle cx="255.3" cy="50.4" r=".46"/>
<circle cx="255.3" cy="47.9" r=".46"/>
<circle cx="255.3" cy="58" r=".46"/>
<circle cx="255.3" cy="45.3" r=".46"/>
<circle cx="255.3" cy="42.8" r=".46"/>
<circle cx="255.3" cy="55.5" r=".46"/>
<circle cx="255.3" cy="53" r=".46"/>
<circle cx="213.4" cy="79.6" r=".46"/>
<circle cx="207.6" cy="82.2" r=".46"/>
<circle cx="213.4" cy="92.3" r=".46"/>
<circle cx="207.6" cy="94.9" r=".46"/>
<circle cx="87.6" cy="186.9" r=".46"/>
<circle cx="72.4" cy="186.9" r=".46"/>
<circle cx="72.4" cy="176.8" r=".46"/>
<circle cx="72.4" cy="161.5" r=".46"/>
<circle cx="72.4" cy="110.7" r=".46"/>
<circle cx="87.6" cy="110.7" r=".46"/>
<circle cx="58.4" cy="143.8" r=".46"/>
<circle cx="69.8" cy="136.1" r=".46"/>
<circle cx="61" cy="113.3" r=".46"/>
<circle cx="58.4" cy="105.7" r=".46"/>
<circle cx="69.8" cy="98" r=".46"/>
<circle cx="72.4" cy="123.4" r=".46"/>
<circle cx="72.4" cy="120.9" r=".46"/>
<circle cx="72.4" cy="100.6" r=".46"/>
<circle cx="72.4" cy="138.7" r=".46"/>
<circle cx="55.9" cy="110.7" r=".46"/>
<circle cx="69.8" cy="62.5" r=".46"/>
<circle cx="72.4" cy="62.5" r=".46"/>
<circle cx="55.9" cy="72.6" r=".46"/>
<circle cx="58.4" cy="67.6" r=".46"/>
<circle cx="72.4" cy="75.2" r=".46"/>
<circle cx="87.6" cy="72.6" r=".46"/>
<circle cx="61" cy="75.2" r=".46"/>
<circle cx="55.9" cy="85.3" r=".46"/>
<circle cx="72.4" cy="82.8" r=".46"/>
<circle cx="72.4" cy="85.3" r=".46"/>
<circle cx="72.4" cy="159" r=".46"/>
<circle cx="72.4" cy="148.8" r=".46"/>
<circle cx="87.6" cy="148.8" r=".46"/>
<circle cx="55.9" cy="148.8" r=".46"/>
<circle cx="61" cy="37.1" r=".46"/>
<circle cx="42.5" cy="30.1" r=".46"/>
<circle cx="72.4" cy="44.7" r=".46"/>
<circle cx="34.3" cy="27.6" r=".46"/>
<circle cx="34.3" cy="32.6" r=".46"/>
<circle cx="72.4" cy="47.2" r=".46"/>
</g>
<text font-size="8.4" fill="#0000c2" x="177.2" y="180.2">robot driver mk1</text>
<text font-size="2.8" fill="#840000" x="178" y="190.6">Title:</text>
<g font-size="2.1" fill="#0000c2">
<text x="111.3" y="27" transform="rotate(-90 111.3 27)">driver unit</text>
<text x="154.5" y="33.8" transform="rotate(-90 154.5 33.8)">motors (external)</text>
<text x="227.6" y="122.2" transform="rotate(-90 227.6 122.2)">tool supply</text>
<text x="179.1" y="138.3">measurements and tools supplies</text>
<text x="231.8" y="138.3">switches and motors (ext)</text>
<text x="181" y="159.3">note: parts marked as &quot;(external)&quot; are not included in the driver,</text>
<text x="181" y="161.8">they visualize the connected parts from the robot</text>
<text x="186.7" y="191">robot_controller_mk1</text>
</g>
<g font-size="2.1" fill="#840000">
<text x="178" y="184">Sheet: /</text>
<text x="178" y="186.7">File: robot_driver_mk1.kicad_sch</text>
<text x="178" y="196.9">KiCad E.D.A. kicad (6.0.9)</text>
<text x="178" y="194.1">Size: A4</text>
<text x="200" y="194.1">Date:</text>
<text x="263" y="194.1">Rev:</text>
<text x="263" y="196.9">Id: 1/1</text>
</g>
<g font-size="1.8" fill="#840000">
<text x="35" y="11.9">1</text>
<text x="85" y="11.9">2</text>
<text x="135" y="11.9">3</text>
<text x="185" y="11.9">4</text>
<text x="235" y="11.9">5</text>
<text x="285" y="11.9">6</text>
<text x="10.3" y="35.9">A</text>
<text x="210.9" y="33.1" transform="rotate(-90 210.9 33.1)">Vref</text>
<text x="245.2" y="33.1" transform="rotate(-90 245.2 33.1)">Vref</text>
<text x="256" y="33.1" transform="rotate(-90 256 33.1)">Vref</text>
<text x="285.3" y="35.9">A</text>
<text x="247" y="44.7">SW2</text>
<text x="247" y="42.2">SW1</text>
<text x="247" y="47.2">SW3</text>
<text x="247" y="52.3">SW5</text>
<text x="247" y="59.9">SW8</text>
<text x="247" y="54.9">SW6</text>
<text x="10.3" y="85.9">B</text>
<text x="285.3" y="85.9">B</text>
<text x="10.3" y="135.9">C</text>
<text x="285.3" y="135.9">C</text>
<text x="10.3" y="185.9">D</text>
<text x="285.3" y="185.9">D</text>
<text x="35" y="199.9">1</text>
<text x="85" y="199.9">2</text>
<text x="135" y="199.9">3</text>
<text x="185" y="199.9">4</text>
<text x="235" y="199.9">5</text>
<text x="285" y="199.9">6</text>
</g>
<g font-size="1.8" fill="#006464">
<text x="32.4" y="20.2">VCC</text>
<text x="40.9" y="19.9">+5V</text>
<text x="21.9" y="25">J1</text>
<text x="32.3" y="40.9">GND</text>
<text x="89.8" y="38.3">U1</text>
<text x="177" y="40.3">J11</text>
<text x="222.5" y="37.7">J13</text>
<text x="229.2" y="37.7">J17</text>
<text x="78.5" y="47.9">M3</text>
<text x="78.5" y="42.8">M1</text>
<text x="78.5" y="45.3">M2</text>
<text x="88.3" y="44.4" transform="rotate(-90 88.3 44.4)">VCC</text>
<text x="95.5" y="47.9">A</text>
<text x="191.9" y="44.7">D1</text>
<text x="202.1" y="42.2">D5</text>
<text x="202.1" y="47.2">D6</text>
<text x="209.1" y="43.4">R1</text>
<text x="209.1" y="46">R2</text>
<text x="78.5" y="53">CLOCK</text>
<text x="94.2" y="50.4">AB</text>
<text x="95.5" y="53">B</text>
<text x="149.6" y="51.3">M1</text>
<text x="191.9" y="49.8">D2</text>
<text x="202.1" y="52.3">D7</text>
<text x="209.1" y="48.5">R3</text>
<text x="209.1" y="51">R4</text>
<text x="209.1" y="53.6">R5</text>
<text x="247" y="49.8">SW4</text>
<text x="21.9" y="59.9">J2</text>
<text x="78.5" y="55.5">CWB</text>
<text x="94.2" y="55.5">BB</text>
<text x="111.3" y="58.7">J3</text>
<text x="116.5" y="58.7">J7</text>
<text x="191.9" y="59.9">D4</text>
<text x="191.9" y="54.9">D3</text>
<text x="202.1" y="57.4">D8</text>
<text x="209.1" y="58.7">R7</text>
<text x="209.1" y="56.1">R6</text>
<text x="247" y="57.4">SW7</text>
<text x="78.5" y="63.1">~{RESET}</text>
<text x="78.5" y="60.6">ENABLE</text>
<text x="93.4" y="60.6">MOI</text>
<text x="209.1" y="61.2">R8</text>
<text x="78.5" y="68.2">Vref</text>
<text x="88.3" y="69.1" transform="rotate(-90 88.3 69.1)">PG</text>
<text x="211.8" y="69.5">+5V</text>
<text x="89.8" y="76.4">U2</text>
<text x="177" y="74.5">J12</text>
<text x="222.5" y="74.5">J14</text>
<text x="229.2" y="74.5">J18</text>
<text x="243.9" y="77.7">PWM</text>
<text x="78.5" y="80.9">M1</text>
<text x="78.5" y="83.4">M2</text>
<text x="88.3" y="82.5" transform="rotate(-90 88.3 82.5)">VCC</text>
<text x="243.9" y="80.3">+</text>
<text x="258.6" y="78.6">M5</text>
<text x="78.5" y="86">M3</text>
<text x="94.2" y="88.5">AB</text>
<text x="95.5" y="86">A</text>
<text x="149.6" y="89.4">M2</text>
<text x="222.5" y="87.2">J15</text>
<text x="229.2" y="87.2">J19</text>
<text x="78.5" y="93.6">CWB</text>
<text x="78.5" y="91.1">CLOCK</text>
<text x="94.2" y="93.6">BB</text>
<text x="95.5" y="91.1">B</text>
<text x="243.9" y="90.4">PWM</text>
<text x="243.9" y="93">+</text>
<text x="258.6" y="91.3">M6</text>
<text x="78.5" y="101.2">~{RESET}</text>
<text x="78.5" y="98.7">ENABLE</text>
<text x="93.4" y="98.7">MOI</text>
<text x="111.3" y="96.8">J4</text>
<text x="116.5" y="96.8">J8</text>
<text x="214.7" y="99.9">VCC</text>
<text x="78.5" y="106.3">Vref</text>
<text x="88.3" y="107.2" transform="rotate(-90 88.3 107.2)">PG</text>
<text x="205.7" y="103.1">GND</text>
<text x="222" y="104.4">J16</text>
<text x="78.5" y="119">M1</text>
<text x="89.8" y="114.5">U3</text>
<text x="78.5" y="124.1">M3</text>
<text x="78.5" y="121.5">M2</text>
<text x="88.3" y="120.6" transform="rotate(-90 88.3 120.6)">VCC</text>
<text x="95.5" y="124.1">A</text>
<text x="78.5" y="131.7">CWB</text>
<text x="78.5" y="129.2">CLOCK</text>
<text x="94.2" y="131.7">BB</text>
<text x="94.2" y="126.6">AB</text>
<text x="95.5" y="129.2">B</text>
<text x="149.6" y="127.5">M3</text>
<text x="78.5" y="136.8">ENABLE</text>
<text x="93.4" y="136.8">MOI</text>
<text x="111.3" y="134.9">J5</text>
<text x="116.5" y="134.9">J9</text>
<text x="205.7" y="133">GND</text>
<text x="78.5" y="139.3">~{RESET}</text>
<text x="78.5" y="144.4">Vref</text>
<text x="88.3" y="145.3" transform="rotate(-90 88.3 145.3)">PG</text>
<text x="89.8" y="152.6">U4</text>
<text x="78.5" y="157.1">M1</text>
<text x="78.5" y="159.6">M2</text>
<text x="88.3" y="158.7" transform="rotate(-90 88.3 158.7)">VCC</text>
<text x="78.5" y="167.3">CLOCK</text>
<text x="78.5" y="162.2">M3</text>
<text x="94.2" y="164.7">AB</text>
<text x="95.5" y="167.3">B</text>
<text x="95.5" y="162.2">A</text>
<text x="149.6" y="165.6">M4</text>
<text x="78.5" y="169.8">CWB</text>
<text x="94.2" y="169.8">BB</text>
<text x="111.3" y="173">J6</text>
<text x="116" y="173">J10</text>
<text x="78.5" y="177.4">~{RESET}</text>
<text x="78.5" y="174.9">ENABLE</text>
<text x="93.4" y="174.9">MOI</text>
<text x="78.5" y="182.5">Vref</text>
<text x="88.3" y="183.4" transform="rotate(-90 88.3 183.4)">PG</text>
</g>
<g font-size="1.8" fill="#a90000">
<text x="25.5" y="27.3">1</text>
<text x="25.5" y="29.8">2</text>
<text x="25.5" y="32.4">3</text>
<text x="75.7" y="41.9">8</text>
<text x="87.4" y="38.8" transform="rotate(-90 87.4 38.8)">6</text>
<text x="219.9" y="40">1</text>
<text x="233.8" y="40">1</text>
<text x="75.2" y="47">12</text>
<text x="75.7" y="44.4">9</text>
<text x="98.6" y="47">5</text>
<text x="108.7" y="47">1</text>
<text x="120.2" y="47">1</text>
<text x="144.4" y="46.5" transform="rotate(-90 144.4 46.5)">1</text>
<text x="149.5" y="46.5" transform="rotate(-90 149.5 46.5)">2</text>
<text x="181.1" y="42.5">1</text>
<text x="181.1" y="45.1">2</text>
<text x="181.1" y="47.6">3</text>
<text x="219.9" y="42.5">2</text>
<text x="219.9" y="45.1">3</text>
<text x="219.9" y="47.6">4</text>
<text x="233.8" y="42.5">2</text>
<text x="233.8" y="45.1">3</text>
<text x="233.8" y="47.6">4</text>
<text x="75.2" y="52.1">11</text>
<text x="98.6" y="52.1">3</text>
<text x="98.6" y="49.5">4</text>
<text x="108.7" y="49.5">2</text>
<text x="108.7" y="52.1">3</text>
<text x="120.2" y="49.5">2</text>
<text x="120.2" y="52.1">3</text>
<text x="138.6" y="51.3">3</text>
<text x="181.1" y="50.2">4</text>
<text x="181.1" y="52.7">5</text>
<text x="219.9" y="50.2">5</text>
<text x="219.9" y="52.7">6</text>
<text x="233.8" y="50.2">5</text>
<text x="233.8" y="52.7">6</text>
<text x="75.2" y="54.6">10</text>
<text x="75.2" y="59.7">15</text>
<text x="98.1" y="59.7">14</text>
<text x="98.6" y="54.6">2</text>
<text x="108.7" y="54.6">4</text>
<text x="120.2" y="54.6">4</text>
<text x="138.6" y="56.4">4</text>
<text x="181.1" y="55.2">6</text>
<text x="181.1" y="57.8">7</text>
<text x="219.9" y="55.2">7</text>
<text x="219.9" y="57.8">8</text>
<text x="233.8" y="55.2">7</text>
<text x="233.8" y="57.8">8</text>
<text x="25.5" y="62.2">1</text>
<text x="25.5" y="64.8">2</text>
<text x="75.2" y="62.2">13</text>
<text x="181.1" y="60.3">8</text>
<text x="219.9" y="60.3">9</text>
<text x="233.8" y="60.3">9</text>
<text x="25.5" y="67.3">3</text>
<text x="25.5" y="69.8">4</text>
<text x="75.7" y="67.3">7</text>
<text x="87.4" y="71.9" transform="rotate(-90 87.4 71.9)">1</text>
<text x="25.5" y="72.4">5</text>
<text x="25.5" y="74.9">6</text>
<text x="25.5" y="77.5">7</text>
<text x="87.4" y="76.9" transform="rotate(-90 87.4 76.9)">6</text>
<text x="181.1" y="76.8">1</text>
<text x="219.9" y="76.8">1</text>
<text x="233.8" y="76.8">1</text>
<text x="242.1" y="76.8">1</text>
<text x="25.5" y="80">8</text>
<text x="25.5" y="82.5">9</text>
<text x="75.7" y="80">8</text>
<text x="75.7" y="82.5">9</text>
<text x="181.1" y="79.4">2</text>
<text x="181.1" y="81.9">3</text>
<text x="219.9" y="79.4">2</text>
<text x="219.9" y="81.9">3</text>
<text x="233.8" y="79.4">2</text>
<text x="233.8" y="81.9">3</text>
<text x="242.1" y="79.4">2</text>
<text x="242.1" y="81.9">3</text>
<text x="25.1" y="85.1">10</text>
<text x="75.2" y="85.1">12</text>
<text x="98.6" y="87.6">4</text>
<text x="98.6" y="85.1">5</text>
<text x="108.7" y="85.1">1</text>
<text x="108.7" y="87.6">2</text>
<text x="120.2" y="85.1">1</text>
<text x="120.2" y="87.6">2</text>
<text x="138.6" y="89.4">3</text>
<text x="144.4" y="84.6" transform="rotate(-90 144.4 84.6)">1</text>
<text x="149.5" y="84.6" transform="rotate(-90 149.5 84.6)">2</text>
<text x="181.1" y="84.4">4</text>
<text x="181.1" y="87">5</text>
<text x="181.1" y="89.5">6</text>
<text x="219.9" y="89.5">1</text>
<text x="233.8" y="89.5">1</text>
<text x="242.1" y="89.5">1</text>
<text x="75.2" y="92.7">10</text>
<text x="75.2" y="90.2">11</text>
<text x="98.6" y="92.7">2</text>
<text x="98.6" y="90.2">3</text>
<text x="108.7" y="90.2">3</text>
<text x="108.7" y="92.7">4</text>
<text x="120.2" y="90.2">3</text>
<text x="120.2" y="92.7">4</text>
<text x="138.6" y="94.5">4</text>
<text x="181.1" y="92.1">7</text>
<text x="181.1" y="94.6">8</text>
<text x="219.9" y="92.1">2</text>
<text x="219.9" y="94.6">3</text>
<text x="233.8" y="92.1">2</text>
<text x="233.8" y="94.6">3</text>
<text x="242.1" y="92.1">2</text>
<text x="242.1" y="94.6">3</text>
<text x="75.2" y="100.3">13</text>
<text x="75.2" y="97.8">15</text>
<text x="98.1" y="97.8">14</text>
<text x="75.7" y="105.4">7</text>
<text x="219.9" y="106.7">1</text>
<text x="87.4" y="110" transform="rotate(-90 87.4 110)">1</text>
<text x="219.9" y="109.2">2</text>
<text x="219.9" y="111.8">3</text>
<text x="75.7" y="118.1">8</text>
<text x="87.4" y="115" transform="rotate(-90 87.4 115)">6</text>
<text x="219.9" y="114.3">4</text>
<text x="219.9" y="116.8">5</text>
<text x="219.9" y="119.4">6</text>
<text x="75.2" y="123.2">12</text>
<text x="75.7" y="120.6">9</text>
<text x="98.6" y="125.7">4</text>
<text x="98.6" y="123.2">5</text>
<text x="108.7" y="123.2">1</text>
<text x="108.7" y="125.7">2</text>
<text x="120.2" y="123.2">1</text>
<text x="120.2" y="125.7">2</text>
<text x="144.4" y="122.7" transform="rotate(-90 144.4 122.7)">1</text>
<text x="149.5" y="122.7" transform="rotate(-90 149.5 122.7)">2</text>
<text x="219.9" y="121.9">7</text>
<text x="219.9" y="124.5">8</text>
<text x="75.2" y="130.8">10</text>
<text x="75.2" y="128.3">11</text>
<text x="98.6" y="130.8">2</text>
<text x="98.6" y="128.3">3</text>
<text x="108.7" y="128.3">3</text>
<text x="108.7" y="130.8">4</text>
<text x="120.2" y="128.3">3</text>
<text x="120.2" y="130.8">4</text>
<text x="138.6" y="127.5">3</text>
<text x="75.2" y="135.9">15</text>
<text x="98.1" y="135.9">14</text>
<text x="138.6" y="132.6">4</text>
<text x="75.2" y="138.4">13</text>
<text x="75.7" y="143.5">7</text>
<text x="87.4" y="148.1" transform="rotate(-90 87.4 148.1)">1</text>
<text x="87.4" y="153.1" transform="rotate(-90 87.4 153.1)">6</text>
<text x="75.2" y="161.3">12</text>
<text x="75.7" y="156.2">8</text>
<text x="75.7" y="158.7">9</text>
<text x="98.6" y="161.3">5</text>
<text x="108.7" y="161.3">1</text>
<text x="120.2" y="161.3">1</text>
<text x="144.4" y="160.8" transform="rotate(-90 144.4 160.8)">1</text>
<text x="149.5" y="160.8" transform="rotate(-90 149.5 160.8)">2</text>
<text x="75.2" y="166.4">11</text>
<text x="98.6" y="166.4">3</text>
<text x="98.6" y="163.8">4</text>
<text x="108.7" y="163.8">2</text>
<text x="108.7" y="166.4">3</text>
<text x="120.2" y="163.8">2</text>
<text x="120.2" y="166.4">3</text>
<text x="138.6" y="165.6">3</text>
<text x="75.2" y="168.9">10</text>
<text x="75.2" y="174">15</text>
<text x="98.1" y="174">14</text>
<text x="98.6" y="168.9">2</text>
<text x="108.7" y="168.9">4</text>
<text x="120.2" y="168.9">4</text>
<text x="138.6" y="170.7">4</text>
<text x="75.2" y="176.5">13</text>
<text x="75.7" y="181.6">7</text>
<text x="87.4" y="186.2" transform="rotate(-90 87.4 186.2)">1</text>
</g>
<g font-size="1.8" fill="#0f0f0f">
<text x="27.9" y="27.2">VPOW</text>
<text x="27.9" y="29.7">VCTRL</text>
<text x="27.9" y="32.3">GND</text>
<text x="55.5" y="46.1" transform="rotate(-90 55.5 46.1)">GND</text>
<text x="60.6" y="47.6" transform="rotate(-90 60.6 47.6)">VPOW</text>
<text x="37.5" y="52">PWM</text>
<text x="58.1" y="48.1" transform="rotate(-90 58.1 48.1)">VCTRL</text>
<text x="36.2" y="62.1">ENABLE</text>
<text x="37.5" y="67.2">PWM</text>
<text x="184.1" y="76.7">PWM1</text>
<text x="184.1" y="81.8">GND</text>
<text x="184.1" y="79.3">PWM2</text>
<text x="47.6" y="85">GND</text>
<text x="69.5" y="85" transform="rotate(-90 69.5 85)">ENABLE</text>
<text x="55.5" y="101.3" transform="rotate(-90 55.5 101.3)">GND</text>
<text x="58.1" y="103.3" transform="rotate(-90 58.1 103.3)">VCTRL</text>
<text x="60.6" y="102.8" transform="rotate(-90 60.6 102.8)">VPOW</text>
<text x="55.5" y="138.2" transform="rotate(-90 55.5 138.2)">GND</text>
<text x="58.1" y="140.1" transform="rotate(-90 58.1 140.1)">VCTRL</text>
<text x="60.6" y="139.6" transform="rotate(-90 60.6 139.6)">VPOW</text>
</g>
<g font-size="1.8" fill="#0000c2">
<text x="175.5" y="57.4" transform="rotate(-90 175.5 57.4)">8 GPIO pins</text>
<text x="18.7" y="79.6" transform="rotate(-90 18.7 79.6)">9 GPIO pins</text>
<text x="175.5" y="91.7" transform="rotate(-90 175.5 91.7)">7 GPIO pins</text>
<text x="207" y="194.2">11/04/2023</text>
<text x="268.6" y="194.2">mk1.1.1</text>
</g>
</svg>
